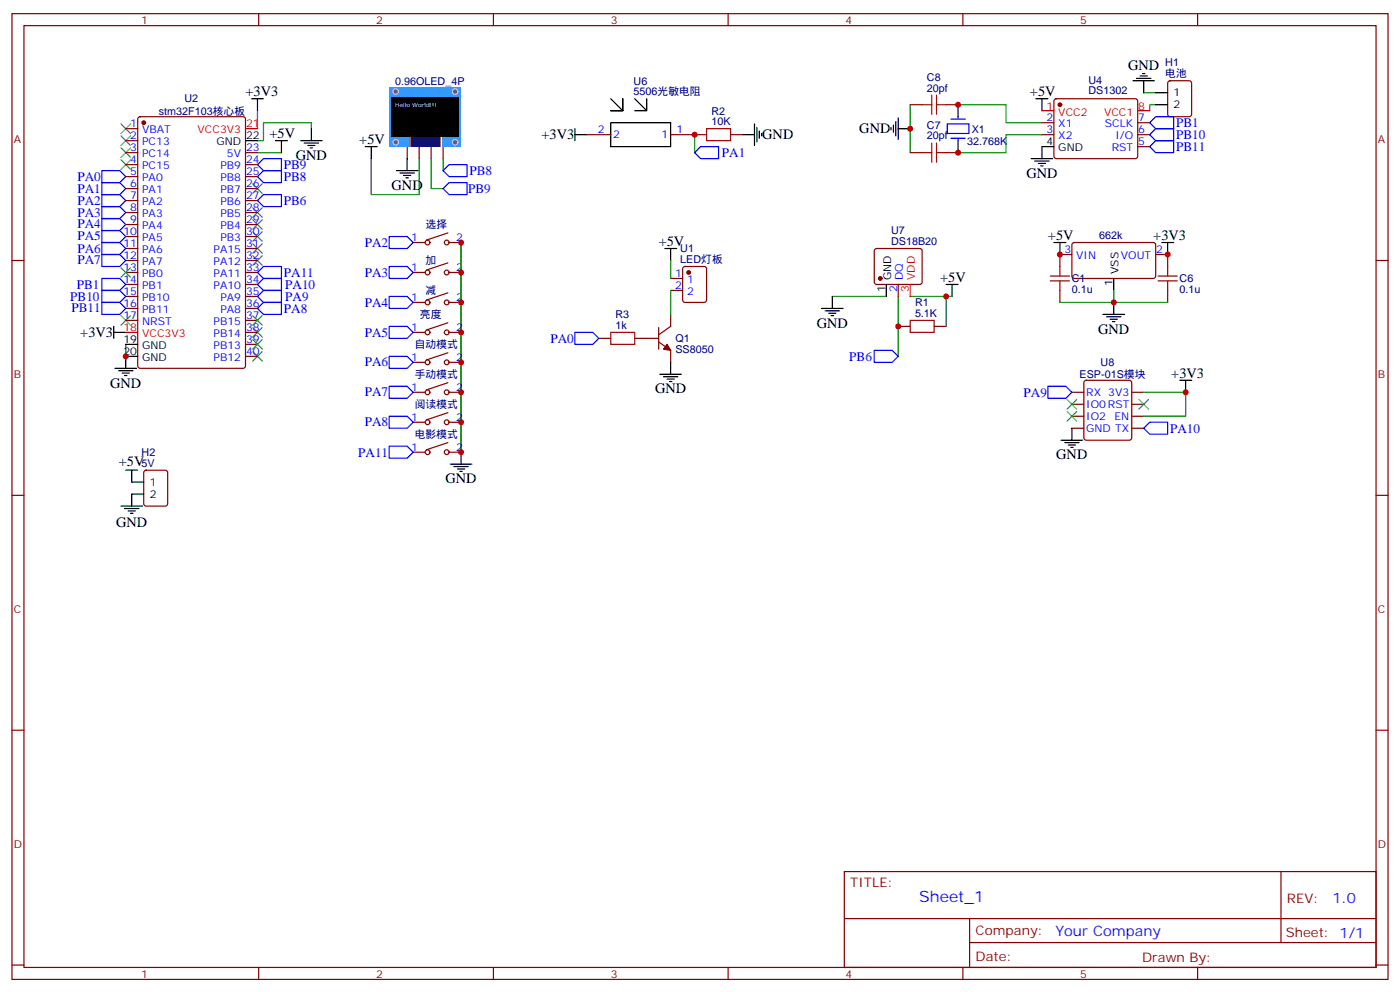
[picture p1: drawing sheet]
<svg xmlns="http://www.w3.org/2000/svg" width="412mm" height="292mm" viewBox="0 0 412 292" stroke-linecap="round" stroke-linejoin="round" font-family="sans-serif">
<g fill="none" stroke="#870000" stroke-width=".35">
<path d="M3.5 4h405.4v284.4h-405.4zM7.1 7.5h398.2v277.3h-398.2zM76.2 4v3.5M145.3 4v3.5M214.5 4v3.5M283.6 4v3.5M352.8 4v3.5M119.9 43.2v3.5M123.5 43.2v3.5M127 43.2v3.5M130.5 43.2v3.5M3.5 76.7h3.6"/>
<path d="M121.7 71.4h3.5M131.9 77.4l-6.3 2.1M131.9 68.6l-6.3 2.1M132.3 71.4h3.5M405.3 76.7h3.6M121.7 89h3.5M121.7 80.2h3.5M131.9 86.2l-6.3 2.1M132.3 89h3.5M132.3 80.2h3.5M3.5 145.8h3.6M405.3 145.8h3.6"/>
<path d="M3.5 215h3.6M405.3 215h3.6M248.7 256.6h156.6v28.2h-156.6zM377.3 256.6v20.9M248.7 270.5h156.5M285.6 277.5h119.6M285.6 270.5v14.1M3.5 284.1h3.6M76.2 284.8v3.6M145.3 284.8v3.6M214.5 284.8v3.6M283.6 284.8v3.6"/>
<path d="M352.8 284.8v3.6M405.3 284.1h3.6"/>
<circle cx="125.9" cy="71.4" r=".71"/>
<circle cx="131.6" cy="71.4" r=".71"/>
<circle cx="125.9" cy="89" r=".71"/>
<circle cx="125.9" cy="80.2" r=".71"/>
<circle cx="131.6" cy="80.2" r=".71"/>
<circle cx="131.6" cy="89" r=".71"/>
</g>
<path d="M74.4 75.3l2.9 2.8M77.3 75.3l-2.9 2.8" fill="none" stroke="#3c3" stroke-width=".35"/>
<path d="M109.4 46.7v10.6h14.1v-10.6M135.8 71.4v61.7" fill="none" stroke="#008700" stroke-width=".35"/>
<path d="M132.6 136.7h6.4M133.7 137.4h4.2M134.8 138.1h2.1M135.5 138.8h.7M135.8 133.1v3.6" fill="none" stroke="#000" stroke-width=".35"/>
<path d="M114.7 69.6h5.2l1.8 1.8-1.8 1.8h-5.2zM114.7 78.5h5.2l1.8 1.7-1.8 1.8h-5.2zM114.7 87.3h5.2l1.8 1.7-1.8 1.8h-5.2z" fill="none" stroke="#00f" stroke-width=".35"/>
<path d="M114.7 25.5h21.1v17.7h-21.1z" fill="#39f"/>
<g fill="#666" stroke="#ccc" stroke-width=".35">
<circle cx="116.6" cy="41.9" r=".81"/>
<circle cx="134.1" cy="41.9" r=".81"/>
<circle cx="116.6" cy="27" r=".81"/>
<circle cx="134.1" cy="27" r=".81"/>
</g>
<path d="M120.5 40.4h9.5v2.8h-9.5z" fill="#fff"/>
<g fill="#fc0">
<path d="M120.5 40.4h.5v2.8h-.5z"/>
<path d="M129.5 40.4h.4v2.8h-.4z"/>
</g>
<path d="M121.1 40.4h8.3v2.8h-8.3z" fill="#333"/>
<path d="M115.4 28.7h19.7v11.7h-19.7z" fill="#000"/>
<g fill="none" stroke="#000" stroke-width=".35">
<path d="M74.1 29.1h3.5M75.8 29.1v3.5M91.7 37.9v3.5M169.3 39.7h3.6M169.3 37.9v3.5M179.9 36.1h17.7v7.1h-17.7zM179.9 29.1l3.5 3.5h-3.5h3.5v-3.5v3.5M187 29.1l3.5 3.5h-3.5M190.5 29.1v3.5M218.7 39.7h3.5M222.2 36.5v6.3M223 37.5v4.3"/>
<path d="M223.7 38.6v2.1M224.4 39.3v.7M262.5 37.5v.7M263.2 36.8v2.1M263.9 35.8v4.2M264.6 37.9h3.5M264.6 34.7v6.4M282.2 30.8v3.6M305.2 29.1h3.5M306.9 29.1v3.5M333.7 23.8h6.4M334.8 23.1h4.2"/>
<path d="M335.8 22.4h2.2M336.5 21.7h.8M336.9 23.8v3.5M340.4 27.3h3.6M340.4 30.8h3.6M72.3 41.4h3.5M81.1 41.4h3.6M82.9 41.4v3.5M88.5 41.4h6.4M89.6 42.1h4.2M90.7 42.8h2.1M91.4 43.5h.7"/>
<path d="M107.6 43.2h3.5M109.4 43.2v3.5M116.8 50.2h6.3M117.8 50.9h4.3M118.9 51.6h2.1M119.6 52.4h.7M119.9 46.7v3.5M282.2 41.4v3.5M303.7 46.7h6.4M304.8 47.4h4.2M305.9 48.1h2.1M306.6 48.8h.7"/>
<path d="M310.4 43.2h-3.5v3.5M195.8 73.2h3.5M197.6 73.2v3.5M310.4 71.4h3.6M312.2 71.4v3.5M342.2 71.4h3.5M344 71.4v3.5M33.5 97.9h3.5M33.5 96.1v3.5M242 90.8h6.4M243.1 91.5h4.2M244.1 92.2h2.1"/>
<path d="M244.8 92.9h.7M245.2 87.3v3.5M261.1 83.7v3.6M278.7 83.7h3.5M280.5 83.7v3.6M324.9 92.6h6.4M326 93.3h4.2M327 94h2.1M327.7 94.7h.7M328.1 82v3.5M328.1 89v3.6M33.9 108.4h6.3"/>
<path d="M34.9 109.1h4.3M36 109.9h2.1M36.7 110.6h.7M37 101.4h3.6M40.6 104.9h-3.6v3.5M194.4 110.2h6.3M195.4 110.9h4.3M196.5 111.6h2.1M197.2 112.3h.7M197.6 106.7v3.5M347.5 112h3.5M349.2 112v3.5"/>
<path d="M37 138.4h3.6M38.8 138.4v3.6h3.5M312.6 129.6h6.3M313.6 130.3h4.3M314.7 131h2.1M315.4 131.7h.7M315.7 126.1v3.5M35.6 149h6.4M36.7 149.7h4.2M37.7 150.4h2.2M38.5 151.1h.7M42.3 145.5h-3.5v3.5"/>
</g>
<g fill="none" stroke="#008700" stroke-width=".35">
<path d="M75.8 32.6v5.3M91.7 37.9v-1.8h-14.1v5.3h-1.8M204.6 39.7v5.2M268.1 30.8v14.1M282.2 30.8h14.1v5.3h10.6M306.9 39.7h-10.6v5.2h-14.1M336.9 27.3h3.5M340.4 30.8h-1.7v1.8M75.8 44.9h7.1M127 46.7v8.8h3.5M130.5 46.7v3.5M197.6 76.7v5.3"/>
<path d="M135.8 89v44.1M197.6 85.5v7.1M245.2 87.3h15.9M264.6 87.3v17.6M268.1 87.3h12.4M278.7 87.3v8.8M312.2 89h31.8M328.1 85.5v3.5M37 101.4v3.5M336.9 115.5h12.3v7.1h-12.3"/>
</g>
<g fill="none" stroke="#00f" stroke-width=".35">
<path d="M279 36.5h6.4v2.8h-6.4zM280.1 35.1h4.2M282.2 34.4v.7M338.7 39.7l1.7-1.8h5.3v3.5h-5.3zM338.7 36.1l1.7-1.7h5.3v3.5h-5.3zM30 57.3h5.3l1.7 1.8-1.7 1.7h-5.3zM30 53.8h5.3l1.7 1.7-1.7 1.8h-5.3zM30 50.2h5.3l1.7 1.8-1.7 1.8h-5.3zM75.8 52l1.8-1.8h5.3v3.6h-5.3zM75.8 48.5l1.8-1.8h5.3v3.5h-5.3zM75.8 59.1l1.8-1.8h5.3v3.5h-5.3zM130.5 50.2l1.8-1.7h5.3v3.5h-5.3z"/>
<path d="M132.3 53.8h5.3v3.5h-5.3l-1.8-1.8zM204.6 44.9l1.8-1.7h5.3v3.5h-5.3zM280.1 40.7h4.2M282.2 40.7v.7M338.7 43.2l1.7-1.8h5.3v3.5h-5.3zM30 67.9h5.3l1.7 1.7-1.7 1.8h-5.3zM30 64.3h5.3l1.7 1.8-1.7 1.8h-5.3zM30 60.8h5.3l1.7 1.8-1.7 1.7h-5.3zM30 71.4h5.3l1.7 1.8-1.7 1.7h-5.3zM30 74.9h5.3l1.7 1.8-1.7 1.8h-5.3zM30 82h5.3l1.7 1.7-1.7 1.8h-5.3zM30 85.5h5.3l1.7 1.8-1.7 1.7h-5.3z"/>
<path d="M30 89h5.3l1.7 1.8-1.7 1.8h-5.3zM75.8 90.8l1.8-1.8h5.3v3.6h-5.3zM75.8 87.3l1.8-1.8h5.3v3.5h-5.3zM75.8 83.7l1.8-1.7h5.3v3.5h-5.3zM75.8 80.2l1.8-1.7h5.3v3.5h-5.3zM114.7 96.1h5.2l1.8 1.8-1.8 1.7h-5.2zM169.3 97.9h5.3l1.8 1.7-1.8 1.8h-5.3zM114.7 104.9h5.2l1.8 1.8-1.8 1.7h-5.2zM114.7 113.7h5.2l1.8 1.8-1.8 1.8h-5.2zM257.5 103.2h5.3l1.8 1.7-1.8 1.8h-5.3zM308.7 113.7h5.3l1.7 1.8-1.7 1.8h-5.3zM114.7 122.6h5.2l1.8 1.7-1.8 1.8h-5.2z"/>
<path d="M114.7 131.4h5.2l1.8 1.7-1.8 1.8h-5.2zM338.7 124.3h5.3v3.5h-5.3l-1.8-1.7z"/>
</g>
<g fill="none" stroke="#3c3" stroke-width=".35">
<path d="M35.6 36.5l2.9 2.8M38.5 36.5l-2.9 2.8M35.6 47.1l2.9 2.8M35.6 43.5l2.9 2.9M35.6 40l2.9 2.8M38.5 47.1l-2.9 2.8M38.5 43.5l-2.9 2.9M38.5 40l-2.9 2.8M74.4 54.1l2.9 2.8M77.3 54.1l-2.9 2.8M35.6 78.8l2.9 2.8M38.5 78.8l-2.9 2.8"/>
<path d="M74.4 71.8l2.9 2.8M74.4 68.2l2.9 2.8M74.4 64.7l2.9 2.8M74.4 61.2l2.9 2.8M77.3 71.8l-2.9 2.8M77.3 68.2l-2.9 2.8M77.3 64.7l-2.9 2.8M77.3 61.2l-2.9 2.8M35.6 92.9l2.9 2.8M38.5 92.9l-2.9 2.8M74.4 96.4l2.9 2.9M74.4 92.9l2.9 2.8"/>
<path d="M74.4 100l2.9 2.8M77.3 96.4l-2.9 2.9M77.3 92.9l-2.9 2.8M77.3 100l-2.9 2.8M74.4 103.5l2.9 2.8M77.3 103.5l-2.9 2.8M314.3 117.6l2.8 2.8M317.1 117.6l-2.8 2.8M335.5 117.6l2.8 2.8M338.3 117.6l-2.8 2.8M314.3 121.1l2.8 2.9M317.1 121.1l-2.8 2.9"/>
</g>
<g fill="none" stroke="#870000" stroke-width=".35">
<path d="M37 37.9h3.6M40.8 34.6l.5-.2h30.3l.7 .4v72.9l-.4 .7h-30.6l-.7-.4v-72.9zM172.9 39.7h7M197.6 39.7h10.5M215.2 39.7h3.5M268.1 30.8h3.5M278.7 30.8h3.5M306.9 39.7h3.5M306.9 36.1h3.5M310.7 29.3l.4-.2h23.3l.5 .2 .2 .5v16.5l-.7 .4-23.5-.1-.5-.6v-16.2zM335.1 39.7h3.6M335.1 36.1h3.6"/>
<path d="M344.2 24l.5-.2h5.6l.7 .4v9.5l-.4 .6-5.9 .1-.7-.5v-9.4zM37 41.4h3.6M37 44.9h3.6M37 48.5h3.6M37 52h3.6M37 55.5h3.6M37 59.1h3.6M72.3 44.9h3.5M72.3 48.5h3.5M72.3 52h3.5M72.3 55.5h3.5M72.3 59.1h3.5"/>
<path d="M268.1 44.9h3.5M278.7 44.9h3.5M335.1 43.2h3.6M37 62.6h3.6M37 66.1h3.6M37 69.6h3.6M37 73.2h3.6M37 76.7h3.6M72.3 62.6h3.5M72.3 66.1h3.5M72.3 69.6h3.5M72.3 73.2h3.5"/>
<path d="M72.3 76.7h3.5M201.3 78.7l.5-.2h5.6l.7 .4v9.4l-.4 .7h-5.9l-.7-.4v-9.4zM257.8 73.4l.4-.2h12.7l.5 .2 .2 .5v9.4l-.7 .4h-12.9l-.5-.7v-9.1zM315.7 74.9h-3.5v3.6M316 71.6l.4-.2 23.6 .1 .4 .6v9.5l-.7 .4-23.5-.1-.5-.6v-9.2zM340.4 74.9h3.6v3.6M37 80.2h3.6M37 83.7h3.6M37 87.3h3.6M37 90.8h3.6M37 94.3h3.6M72.3 80.2h3.5"/>
<path d="M72.3 83.7h3.5M72.3 87.3h3.5M72.3 90.8h3.5M72.3 94.3h3.5M72.3 97.9h3.5M121.7 97.9h3.5M131.9 95l-6.3 2.2M132.3 97.9h3.5M176.4 99.6h3.5M187 99.6h7M194 96.4v6.4M197.6 92.6v3.5l-3.6 2.5"/>
<path d="M197.6 82h3.5M197.6 85.5h3.5M264.6 96.1h3.5M264.6 83.7v3.6M275.2 96.1h3.5M312.2 85.5v3.5M344 85.5v3.5M72.3 104.9h3.5M72.3 101.4h3.5M121.7 115.5h3.5M121.7 106.7h3.5M131.9 103.9l-6.3 2.1"/>
<path d="M131.9 112.7l-6.3 2.1M132.3 115.5h3.5M132.3 106.7h3.5M194 100.7l3.6 2.5v3.5M315.7 115.5h3.6M315.7 119h3.6M319.5 112.2l.5-.2h12.7l.5 .2 .2 .5v16.2l-.3 .5-.4 .2h-12.7l-.5-.2-.2-.5v-16.2zM333.4 115.5h3.5M333.4 119h3.5M42.6 138.6l.4-.2h5.7l.6 .5 .1 9.4-.5 .7h-5.9l-.6-.4-.1-9.5zM121.7 124.3h3.5M121.7 133.1h3.5"/>
<path d="M131.9 121.5l-6.3 2.1M131.9 130.3l-6.3 2.1M132.3 124.3h3.5M132.3 133.1h3.5M315.7 122.6h3.6M315.7 126.1h3.6M333.4 122.6h3.5M333.4 126.1h3.5"/>
<circle cx="125.9" cy="97.9" r=".71"/>
<circle cx="131.6" cy="97.9" r=".71"/>
<circle cx="125.9" cy="115.5" r=".71"/>
<circle cx="125.9" cy="106.7" r=".71"/>
<circle cx="131.6" cy="115.5" r=".71"/>
<circle cx="131.6" cy="106.7" r=".71"/>
<circle cx="125.9" cy="133.1" r=".71"/>
<circle cx="125.9" cy="124.3" r=".71"/>
<circle cx="131.6" cy="133.1" r=".71"/>
<circle cx="131.6" cy="124.3" r=".71"/>
</g>
<g fill="#870000" stroke="#870000" stroke-width=".35">
<path d="M196.5 101.4l1.1 1.8-2.2-.4z"/>
<circle cx="42.3" cy="36.1" r=".53"/>
<circle cx="202.8" cy="80.2" r=".53"/>
<circle cx="312.2" cy="30.8" r=".53"/>
<circle cx="259.3" cy="82" r=".53"/>
</g>
<path d="M72.3 37.9h3.5M306.9 32.6h3.5M335.1 32.6h3.6M37 97.9h3.6M268.1 83.7v3.6" fill="none" stroke="#f00" stroke-width=".35"/>
<g fill="none" stroke="#a10000" stroke-width=".35">
<path d="M208.1 37.9h7.1v3.5h-7.1zM271.6 30.8h2.9M274.5 28v5.7M275.9 28v5.7M275.9 30.8h2.8M271.6 44.9h2.9M274.5 42.1v5.7M275.9 44.9h2.8M275.9 42.1v5.7M312.2 78.5v2.8M344 78.5v2.8M179.9 97.9h7.1v3.5h-7.1z"/>
<path d="M268.1 94.3h7.1v3.6h-7.1zM309.4 82.7h5.6M309.4 81.3h5.6M312.2 82.7v2.8M341.1 82.7h5.7M341.1 81.3h5.7M344 82.7v2.8"/>
</g>
<g fill="#c00">
<circle cx="135.8" cy="71.4" r=".88"/>
<circle cx="135.8" cy="89" r=".88"/>
<circle cx="135.8" cy="80.2" r=".88"/>
<circle cx="37" cy="104.9" r=".88"/>
<circle cx="204.6" cy="39.7" r=".88"/>
<circle cx="282.2" cy="44.9" r=".88"/>
<circle cx="282.2" cy="30.8" r=".88"/>
<circle cx="268.1" cy="37.9" r=".88"/>
<circle cx="278.7" cy="87.3" r=".88"/>
<circle cx="264.6" cy="96.1" r=".88"/>
<circle cx="349.3" cy="115.5" r=".88"/>
<circle cx="312.2" cy="74.9" r=".88"/>
<circle cx="344" cy="74.9" r=".88"/>
<circle cx="328.1" cy="89" r=".88"/>
<circle cx="135.8" cy="97.9" r=".88"/>
<circle cx="135.8" cy="106.7" r=".88"/>
<circle cx="135.8" cy="115.5" r=".88"/>
<circle cx="135.8" cy="133.1" r=".88"/>
<circle cx="135.8" cy="124.3" r=".88"/>
</g>
<text font-size="4.6" fill="#00f" x="270.8" y="265.6">Sheet_1</text>
<g font-size="4.2">
<text x="332.3" y="20.6">GND</text>
<text x="72.3" y="28.4">+3V3</text>
<text x="303.4" y="28.4">+5V</text>
<text x="79.4" y="40.7">+5V</text>
<text x="159.5" y="41.1">+3V3</text>
<text x="224.5" y="41.1">GND</text>
<text x="253.1" y="39.3">GND</text>
<text x="87.1" y="47.1">GND</text>
<text x="105.8" y="42.5">+5V</text>
<text x="302.3" y="52.4">GND</text>
<text x="115.4" y="55.9">GND</text>
<text x="308.7" y="70.7">+5V</text>
<text x="339.7" y="70.7">+3V3</text>
<text x="194" y="72.5">+5V</text>
<text x="276.9" y="83">+5V</text>
<text x="23.7" y="99.3">+3V3</text>
<text x="240.6" y="96.4">GND</text>
<text x="323.5" y="98.2">GND</text>
<text x="345" y="111.3">+3V3</text>
<text x="32.5" y="114.1">GND</text>
<text x="193" y="115.9">GND</text>
<text x="35" y="137.3">+5V</text>
<text x="311.1" y="135.3">GND</text>
<text x="131.2" y="142.3">GND</text>
<text x="34.2" y="155.1">GND</text>
</g>
<g font-size="4.2" fill="#00f">
<text x="392.5" y="265.9">1.0</text>
<text x="310.9" y="275.4">Your Company</text>
</g>
<g font-size="3.9" fill="#00f">
<text x="346.4" y="37.4">PB1</text>
<text x="346.4" y="40.9">PB10</text>
<text x="212.7" y="46.2">PA1</text>
<text x="346.4" y="44.5">PB11</text>
<text x="22.8" y="53.3">PA0</text>
<text x="83.6" y="53.3">PB8</text>
<text x="83.6" y="49.7">PB9</text>
<text x="138.3" y="51.6">PB8</text>
<text x="22.8" y="56.7">PA1</text>
<text x="137.9" y="56.8">PB9</text>
<text x="22.8" y="63.7">PA3</text>
<text x="22.8" y="60.2">PA2</text>
<text x="83.6" y="60.3">PB6</text>
<text x="22.8" y="70.8">PA5</text>
<text x="22.8" y="67.3">PA4</text>
<text x="22.8" y="74.4">PA6</text>
<text x="22.8" y="77.9">PA7</text>
<text x="107.5" y="72.7">PA2</text>
<text x="83.6" y="81.5">PA11</text>
<text x="107.5" y="81.5">PA3</text>
<text x="20.7" y="88.5">PB10</text>
<text x="22.6" y="85">PB1</text>
<text x="84" y="88.5">PA9</text>
<text x="84" y="85">PA10</text>
<text x="21.1" y="92">PB11</text>
<text x="83.6" y="92.1">PA8</text>
<text x="107.5" y="90.3">PA4</text>
<text x="107.5" y="99.1">PA5</text>
<text x="162.1" y="100.9">PA0</text>
<text x="107.5" y="107.8">PA6</text>
<text x="250.2" y="106.2">PB6</text>
<text x="107.5" y="116.7">PA7</text>
<text x="301.5" y="116.8">PA9</text>
<text x="107.5" y="125.5">PA8</text>
<text x="344.7" y="127.4">PA10</text>
<text x="105.5" y="134.4">PA11</text>
</g>
<g font-size="3.9" fill="#800">
<text x="250.5" y="261.2">TITLE:</text>
<text x="379.1" y="265.9">REV:</text>
<text x="287.4" y="275.4">Company:</text>
<text x="378.7" y="276">Sheet: 1/1</text>
<text x="287.4" y="283.1">Date:</text>
<text x="336.4" y="283.2">Drawn By:</text>
</g>
<g font-size="3.2" fill="#800">
<text x="41.6" y="7">1</text>
<text x="110.8" y="7">2</text>
<text x="179.9" y="7">3</text>
<text x="249.1" y="7">4</text>
<text x="318.2" y="7">5</text>
<text x="4.1" y="42.1">A</text>
<text x="405.9" y="42.1">A</text>
<text x="4.1" y="111.3">B</text>
<text x="405.9" y="111.3">B</text>
<text x="4.1" y="180.4">C</text>
<text x="405.9" y="180.4">C</text>
<text x="4.1" y="249.6">D</text>
<text x="405.9" y="249.6">D</text>
<text x="41.6" y="287.8">1</text>
<text x="110.8" y="287.8">2</text>
<text x="179.9" y="287.8">3</text>
<text x="249.1" y="287.8">4</text>
<text x="318.2" y="287.8">5</text>
</g>
<g font-size="3.2" fill="#000080">
<text x="273.1" y="23.9">C8</text>
<text x="343.3" y="22.7">电池</text>
<text x="343.3" y="19.5">H1</text>
<text x="116.4" y="25">0.96OLED_4P</text>
<text x="186.6" y="28">5506光敏电阻</text>
<text x="186.6" y="24.9">U6</text>
<text x="273.1" y="27">20pf</text>
<text x="320.6" y="27.8">DS1302</text>
<text x="320.6" y="24.8">U4</text>
<text x="46.8" y="33.9">stm32F103核心板</text>
<text x="54.3" y="30.1">U2</text>
<text x="209.6" y="33.8">R2</text>
<text x="209.6" y="36.8">10K</text>
<text x="273.1" y="41.1">20pf</text>
<text x="273.1" y="38">C7</text>
<text x="286.2" y="39">X1</text>
<text x="284.9" y="42.5">32.768K</text>
<text x="125.4" y="67.2">选择</text>
<text x="262.5" y="69">U7</text>
<text x="323.8" y="70.3">662k</text>
<text x="125.3" y="77.8">加</text>
<text x="200.4" y="77.4">LED灯板</text>
<text x="200.4" y="74.2">U1</text>
<text x="262.5" y="72.1">DS18B20</text>
<text x="315.7" y="83.1">C1</text>
<text x="347.5" y="83.1">C6</text>
<text x="125.3" y="86.6">减</text>
<text x="315.7" y="86.3">0.1u</text>
<text x="347.5" y="86.3">0.1u</text>
<text x="123.7" y="93.7">亮度</text>
<text x="181.3" y="93.6">R3</text>
<text x="269.5" y="93.3">5.1K</text>
<text x="269.5" y="90.2">R1</text>
<text x="181.3" y="96.8">1k</text>
<text x="199" y="100.8">Q1</text>
<text x="122.2" y="102.5">自动模式</text>
<text x="199" y="103.9">SS8050</text>
<text x="324.2" y="107.7">U8</text>
<text x="122.2" y="111.4">手动模式</text>
<text x="318" y="111.4">ESP-01S模块</text>
<text x="122.2" y="120.2">阅读模式</text>
<text x="122.2" y="129">电影模式</text>
<text x="41.7" y="137.4">5V</text>
<text x="41.7" y="134.2">H2</text>
</g>
<g font-size="3.2">
<text x="345.7" y="28.4">1</text>
<text x="345.7" y="31.9">2</text>
<text x="72.5" y="41.1">22</text>
<text x="63.7" y="42.8">GND</text>
<text x="308.3" y="42.8">4</text>
<text x="311.7" y="44.6">GND</text>
<text x="262.5" y="82.4" transform="rotate(-90 262.5 82.4)">GND</text>
<text x="329.5" y="80.7" transform="rotate(-90 329.5 80.7)">VSS</text>
<text x="260.7" y="85.9" transform="rotate(-90 260.7 85.9)">1</text>
<text x="327.7" y="84.2" transform="rotate(-90 327.7 84.2)">1</text>
<text x="36.4" y="101">19</text>
<text x="36.4" y="104.6">20</text>
<text x="41.9" y="102.8">GND</text>
<text x="41.9" y="106.3">GND</text>
<text x="44.1" y="143">1</text>
<text x="44.1" y="146.5">2</text>
</g>
<g font-size="3.2" fill="#f00">
<text x="308.3" y="32.2">1</text>
<text x="311.7" y="34">VCC2</text>
<text x="325.2" y="34">VCC1</text>
<text x="335.3" y="32.2">8</text>
<text x="58.2" y="39.3">VCC3V3</text>
<text x="72.5" y="37.5">21</text>
<text x="269.5" y="82.4" transform="rotate(-90 269.5 82.4)">VDD</text>
<text x="267.8" y="85.9" transform="rotate(-90 267.8 85.9)">3</text>
<text x="36.4" y="97.5">18</text>
<text x="41.9" y="99.3">VCC3V3</text>
</g>
<g font-size="3.2" fill="#00f">
<text x="308.3" y="35.8">2</text>
<text x="335.3" y="35.8">7</text>
<text x="38.4" y="37.5">1</text>
<text x="38.4" y="41.1">2</text>
<text x="41.9" y="39.3">VBAT</text>
<text x="176.1" y="39.3">2</text>
<text x="180.6" y="40.7">2</text>
<text x="194.8" y="40.7">1</text>
<text x="199.3" y="39.3">1</text>
<text x="308.3" y="39.3">3</text>
<text x="311.7" y="37.5">X1</text>
<text x="311.7" y="41.1">X2</text>
<text x="325.5" y="37.5">SCLK</text>
<text x="328.6" y="41.1">I/O</text>
<text x="335.3" y="39.3">6</text>
<text x="38.4" y="44.6">3</text>
<text x="41.9" y="42.8">PC13</text>
<text x="41.9" y="46.4">PC14</text>
<text x="66.8" y="46.4">5V</text>
<text x="72.5" y="44.6">23</text>
<text x="327.5" y="44.6">RST</text>
<text x="335.3" y="42.8">5</text>
<text x="38.4" y="48.1">4</text>
<text x="38.4" y="51.6">5</text>
<text x="41.9" y="49.9">PC15</text>
<text x="41.9" y="53.4">PA0</text>
<text x="64.9" y="53.4">PB8</text>
<text x="64.9" y="49.9">PB9</text>
<text x="72.5" y="51.6">25</text>
<text x="72.5" y="48.1">24</text>
<text x="38.4" y="55.2">6</text>
<text x="38.4" y="58.7">7</text>
<text x="41.9" y="56.9">PA1</text>
<text x="64.9" y="56.9">PB7</text>
<text x="72.5" y="58.7">27</text>
<text x="72.5" y="55.2">26</text>
<text x="38.4" y="62.2">8</text>
<text x="38.4" y="65.8">9</text>
<text x="41.9" y="60.5">PA2</text>
<text x="41.9" y="64">PA3</text>
<text x="64.9" y="64">PB5</text>
<text x="64.9" y="60.5">PB6</text>
<text x="72.5" y="65.8">29</text>
<text x="72.5" y="62.2">28</text>
<text x="36.4" y="69.3">10</text>
<text x="41.9" y="67.5">PA4</text>
<text x="41.9" y="71">PA5</text>
<text x="64.9" y="71">PB3</text>
<text x="64.9" y="67.5">PB4</text>
<text x="72.5" y="69.3">30</text>
<text x="121.1" y="71">1</text>
<text x="134.4" y="71">2</text>
<text x="36.4" y="72.8">11</text>
<text x="36.4" y="76.3">12</text>
<text x="41.9" y="74.6">PA6</text>
<text x="62.9" y="74.6">PA15</text>
<text x="72.5" y="76.3">32</text>
<text x="72.5" y="72.8">31</text>
<text x="313.5" y="74.6">3</text>
<text x="317" y="76.3">VIN</text>
<text x="330.2" y="76.3">VOUT</text>
<text x="340.6" y="74.6">2</text>
<text x="36.4" y="79.9">13</text>
<text x="36.4" y="83.4">14</text>
<text x="41.9" y="78.1">PA7</text>
<text x="41.9" y="81.6">PB0</text>
<text x="62.9" y="81.6">PA11</text>
<text x="62.9" y="78.1">PA12</text>
<text x="72.5" y="83.4">34</text>
<text x="72.5" y="79.9">33</text>
<text x="121.1" y="79.9">1</text>
<text x="134.4" y="79.9">2</text>
<text x="198.9" y="81.6">1</text>
<text x="202.4" y="83.4">1</text>
<text x="266" y="82.4" transform="rotate(-90 266 82.4)">DQ</text>
<text x="36.4" y="86.9">15</text>
<text x="41.9" y="85.2">PB1</text>
<text x="41.9" y="88.7">PB10</text>
<text x="62.9" y="85.2">PA10</text>
<text x="64.9" y="88.7">PA9</text>
<text x="72.5" y="86.9">35</text>
<text x="121.1" y="88.7">1</text>
<text x="134.4" y="88.7">2</text>
<text x="198.9" y="85.2">2</text>
<text x="202.4" y="86.9">2</text>
<text x="264.2" y="85.9" transform="rotate(-90 264.2 85.9)">2</text>
<text x="36.4" y="90.5">16</text>
<text x="36.4" y="94">17</text>
<text x="41.9" y="92.2">PB11</text>
<text x="41.9" y="95.7">NRST</text>
<text x="62.9" y="95.7">PB15</text>
<text x="64.9" y="92.2">PA8</text>
<text x="72.5" y="94">37</text>
<text x="72.5" y="90.5">36</text>
<text x="62.9" y="99.3">PB14</text>
<text x="72.5" y="101">39</text>
<text x="72.5" y="97.5">38</text>
<text x="121.1" y="97.5">1</text>
<text x="134.4" y="97.5">2</text>
<text x="62.9" y="106.3">PB12</text>
<text x="62.9" y="102.8">PB13</text>
<text x="72.5" y="104.6">40</text>
<text x="121.1" y="106.3">1</text>
<text x="134.4" y="106.3">2</text>
<text x="121.1" y="115.1">1</text>
<text x="134.4" y="115.1">2</text>
<text x="320" y="116.6">RX 3V3</text>
<text x="121.1" y="124">1</text>
<text x="134.4" y="124">2</text>
<text x="320" y="120.1">IO0RST</text>
<text x="320" y="123.6">IO2</text>
<text x="328.3" y="123.6">EN</text>
<text x="320" y="127.1">GND TX</text>
<text x="121.1" y="132.8">1</text>
<text x="134.4" y="132.8">2</text>
</g>
<text font-size="1.8" fill="#fff" x="116.4" y="31.5">Hello World!!!</text>
</svg>
